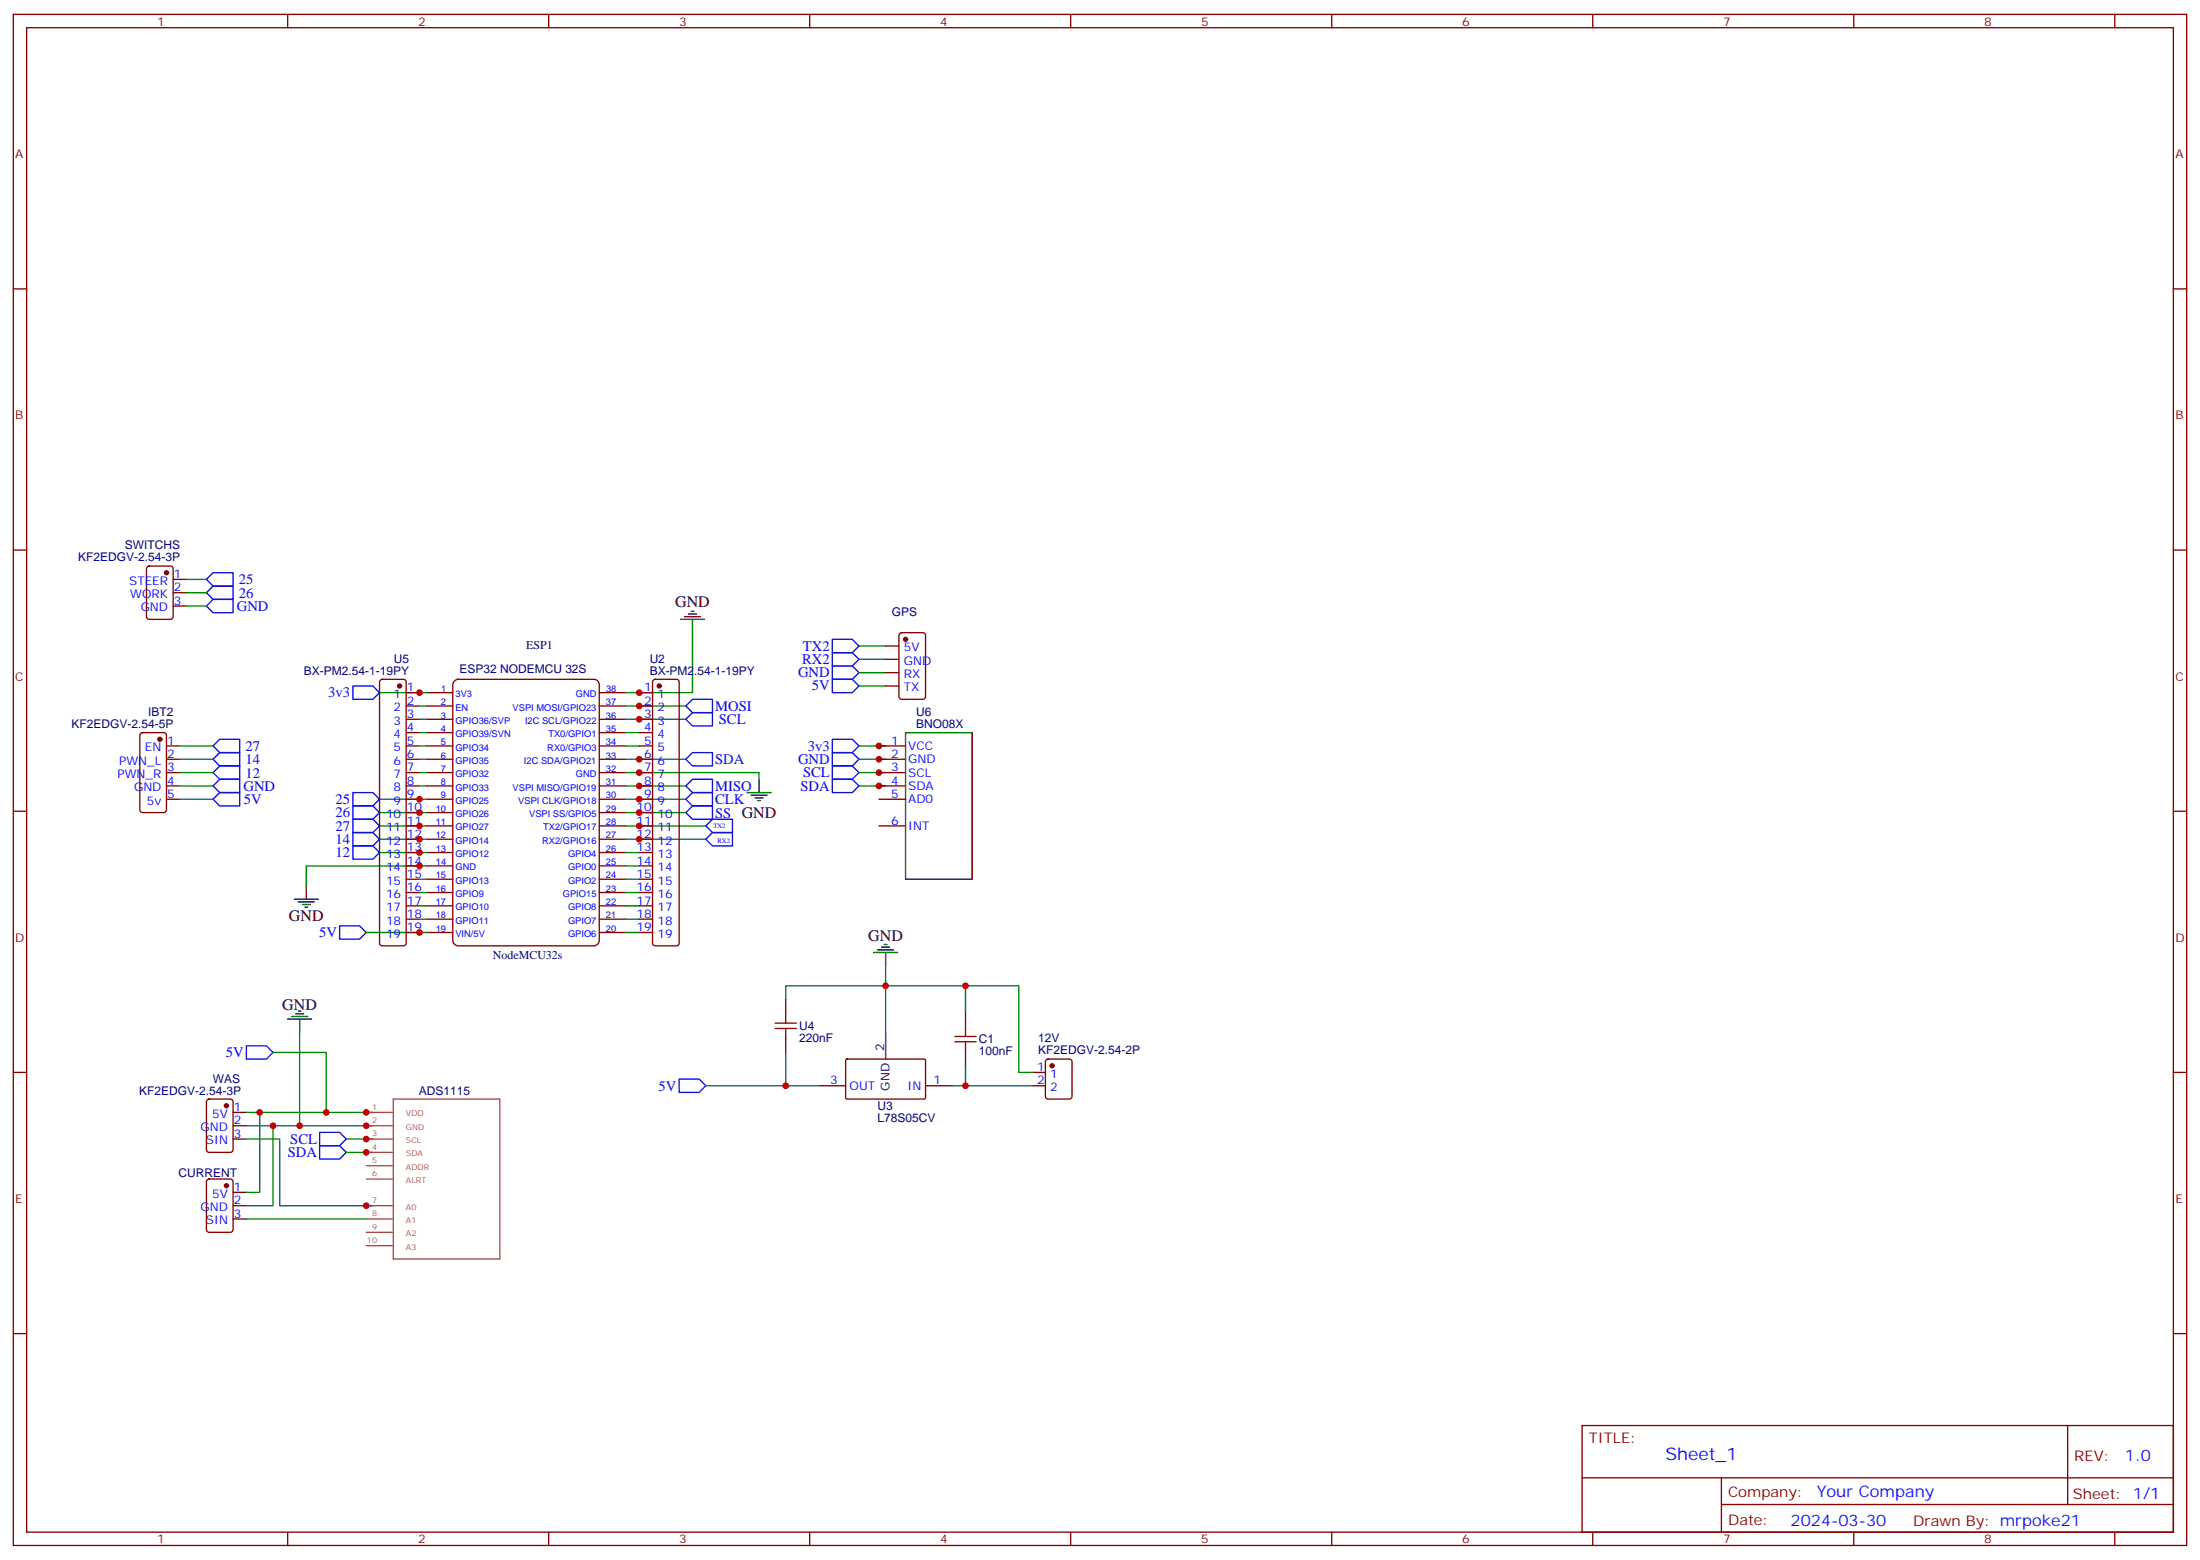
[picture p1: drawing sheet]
<svg xmlns="http://www.w3.org/2000/svg" width="583mm" height="413mm" viewBox="0 0 583 413" stroke-linecap="round" stroke-linejoin="round" font-family="sans-serif">
<g fill="none" stroke="#870000" stroke-width=".35">
<path d="M3.5 3.8h575.8v405.4h-575.8zM7.1 7.3h568.6v398.3h-568.6zM76.2 3.8v3.5M145.3 3.8v3.5M214.5 3.8v3.5M283.6 3.8v3.5M352.8 3.8v3.5M421.9 3.8v3.5M491.1 3.8v3.5M560.2 3.8v3.5M3.5 76.5h3.6M575.7 76.5h3.6"/>
<path d="M3.5 145.6h3.6M39 150.1l.5-.2h5.7a.71 .71 0 0 1 .7 .7l-.1 12.9-.6 .5h-5.7l-.5-.3-.2-.4v-12.7zM45.9 153.4h3.5M45.9 156.9h3.5M575.7 145.6h3.6M45.9 160.4h3.5M37.3 194.2l.4-.2h5.7a.71 .71 0 0 1 .7 .7l-.1 20-.6 .4h-5.7l-.5-.2-.2-.5v-19.7zM44.1 197.5h3.5M100.8 180.1l.4-.3h5.7a.71 .71 0 0 1 .7 .8v69.1l-.2 .5-.5 .2h-5.7l-.5-.2-.2-.5v-69.1zM107.6 186.9h3.5M107.6 190.4h3.5M107.6 194h3.5"/>
<path d="M107.6 197.5h3.5M107.6 183.4h3.5M112.9 186.9h7M112.9 190.4h7M112.9 194h7M112.9 197.5h7M112.9 183.4h7M158.7 186.9h7.1M158.7 190.4h7.1M158.7 194h7.1M158.7 197.5h7.1M158.7 183.4h7.1"/>
<path d="M169.3 186.9h3.6M169.3 190.4h3.6M169.3 194h3.6M169.3 197.5h3.6M169.3 183.4h3.6M173.1 180.1l.5-.3h5.6a.71 .71 0 0 1 .7 .8v69.1l-.2 .5-.5 .2h-5.6l-.5-.2-.2-.5v-69.1zM3.5 214.8h3.6M44.1 201h3.5M44.1 204.5h3.5M44.1 208.1h3.5M44.1 211.6h3.5M107.6 201h3.5"/>
<path d="M107.6 204.5h3.5M107.6 208.1h3.5M107.6 211.6h3.5M107.6 215.1h3.5M107.6 218.7h3.5M112.9 201h7M112.9 204.5h7M112.9 208.1h7M112.9 211.6h7M112.9 215.1h7M112.9 218.7h7M158.7 201h7.1"/>
<path d="M158.7 204.5h7.1M158.7 208.1h7.1M158.7 211.6h7.1M158.7 215.1h7.1M158.7 218.7h7.1M169.3 201h3.6M169.3 204.5h3.6M169.3 208.1h3.6M169.3 211.6h3.6M169.3 215.1h3.6M169.3 218.7h3.6M575.7 214.8h3.6"/>
<path d="M107.6 239.8h3.5M107.6 236.3h3.5M107.6 229.2h3.5M107.6 222.2h3.5M107.6 225.7h3.5M107.6 232.8h3.5M112.9 239.8h7M112.9 236.3h7M112.9 229.2h7M112.9 222.2h7M112.9 225.7h7M112.9 232.8h7"/>
<path d="M158.7 239.8h7.1M158.7 236.3h7.1M158.7 229.2h7.1M158.7 222.2h7.1M158.7 225.7h7.1M158.7 232.8h7.1M169.3 239.8h3.6M169.3 236.3h3.6M169.3 229.2h3.6M169.3 222.2h3.6M169.3 225.7h3.6M169.3 232.8h3.6"/>
<path d="M107.6 243.3h3.5M107.6 246.9h3.5M112.9 243.3h7M112.9 246.9h7M158.7 243.3h7.1M158.7 246.9h7.1M169.3 243.3h3.6M169.3 246.9h3.6M208.1 264.5v3.5M208.1 275.1v3.5M255.8 268v3.6M255.8 278.6v3.6"/>
<path d="M3.5 283.9h3.6M54.9 291.2l.5-.2h5.6a.71 .71 0 0 1 .7 .7v13l-.7 .4h-5.6l-.5-.3-.2-.4v-12.7zM61.7 294.5h3.6M61.7 298h3.6M217 287.4h7M224.1 280.6l.3-.2h20.6l.2 .3-.1 10.1-.3 .2-20.6-.1-.2-.3zM245.2 287.4h7M273.4 283.9h3.5M273.4 287.4h3.5M277.2 280.6l.4-.2h5.7a.71 .71 0 0 1 .7 .7l-.1 9.4-.6 .5h-5.7l-.5-.3-.2-.4v-9.2zM575.7 283.9h3.6M54.9 312.3l.5-.2h5.6a.71 .71 0 0 1 .7 .7v13l-.7 .4h-5.6l-.5-.2-.2-.5v-12.7z"/>
<path d="M61.7 301.6h3.6M61.7 315.7h3.6M61.7 319.2h3.6M61.7 322.7h3.6M3.5 353.1h3.6M575.7 353.1h3.6M419.1 377.4h156.6v28.2h-156.6zM547.7 377.4v20.9M419.1 391.2h156.5M456 398.3h119.6M456 391.2v14.2M76.2 405.6v3.6"/>
<path d="M145.3 405.6v3.6M214.5 405.6v3.6M283.6 405.6v3.6M352.8 405.6v3.6M421.9 405.6v3.6M491.1 405.6v3.6M560.2 405.6v3.6"/>
</g>
<path d="M120.3 180.4l1.1-.6h35.9a1.41 1.41 0 0 1 1.4 1.5v67.7a1.51 1.51 0 0 1-1.4 1.4h-35.9a1.51 1.51 0 0 1-1.5-1.4v-67.7z" fill="none" stroke="#800000" stroke-width=".35"/>
<g fill="none" stroke="#00f" stroke-width=".35">
<path d="M56.4 158.7h5.3v3.5h-5.3l-1.7-1.8zM56.4 155.2h5.3v3.5h-5.3l-1.7-1.8zM56.4 151.6h5.3v3.6h-5.3l-1.7-1.8zM220.5 179.8h5.3l1.7 1.8-1.7 1.8h-5.3zM220.5 176.3h5.3l1.7 1.8-1.7 1.7h-5.3zM220.5 169.3h5.3l1.7 1.7-1.7 1.8h-5.3zM220.5 172.8h5.3l1.7 1.8-1.7 1.7h-5.3zM58.2 199.2h5.3v3.6h-5.3l-1.8-1.8zM58.2 195.7h5.3v3.5h-5.3l-1.8-1.7zM93.5 181.6h5.3l1.7 1.8-1.7 1.7h-5.3zM181.7 186.9l1.7-1.8h5.3v3.6h-5.3zM183.4 188.7h5.3v3.5h-5.3l-1.7-1.8z"/>
<path d="M183.4 199.2h5.3v3.6h-5.3l-1.7-1.8zM220.5 195.7h5.3l1.7 1.8-1.7 1.7h-5.3zM220.5 199.2h5.3l1.7 1.8-1.7 1.8h-5.3zM58.2 209.8h5.3v3.6h-5.3l-1.8-1.8zM58.2 206.3h5.3v3.5h-5.3l-1.8-1.7zM58.2 202.8h5.3v3.5h-5.3l-1.8-1.8zM93.5 216.9h5.3l1.7 1.8-1.7 1.7h-5.3zM93.5 213.4h5.3l1.7 1.7-1.7 1.8h-5.3zM93.5 209.8h5.3l1.7 1.8-1.7 1.8h-5.3zM181.7 208.1l1.7-1.8h5.3v3.5h-5.3zM181.7 211.6l1.7-1.8h5.3v3.6h-5.3zM181.7 215.1l1.7-1.7h5.3v3.5h-5.3z"/>
<path d="M188.7 216.9h5.3v3.5h-5.3l-1.7-1.7zM220.5 202.8h5.3l1.7 1.7-1.7 1.8h-5.3zM220.5 206.3h5.3l1.7 1.8-1.7 1.7h-5.3zM93.5 220.4h5.3l1.7 1.8-1.7 1.7h-5.3zM93.5 223.9h5.3l1.7 1.8-1.7 1.8h-5.3zM188.7 220.4h5.3v3.5h-5.3l-1.7-1.7zM90 245.1h5.2l1.8 1.8-1.8 1.7h-5.2zM65.3 276.9h5.3l1.7 1.7-1.7 1.8h-5.3zM84.7 299.8h5.3l1.7 1.8-1.7 1.7h-5.3zM179.9 285.7h5.3l1.8 1.7-1.8 1.8h-5.3zM84.7 303.3h5.3l1.7 1.8-1.7 1.7h-5.3z"/>
</g>
<g fill="none" stroke="#008700" stroke-width=".35">
<path d="M49.4 153.4h5.3M49.4 156.9h5.3M49.4 160.4h5.3M183.4 167.5v15.9h-17.6M227.5 178.1h7.1M227.5 174.6h7.1M227.5 171h7.1M47.6 197.5h8.8M100.5 183.4h12.4M111.1 190.4h1.8M111.1 197.5h1.8M111.1 186.9h1.8"/>
<path d="M111.1 194h1.8M165.8 190.4h15.9M165.8 197.5h3.5M165.8 186.9h15.9M165.8 194h3.5M227.5 197.5h7.1M227.5 181.6h7.1M47.6 201h8.8M47.6 204.5h8.8M47.6 208.1h8.8M47.6 211.6h8.8M100.5 218.7h12.4"/>
<path d="M100.5 211.6h12.4M100.5 215.1h12.4M111.1 201h1.8M111.1 204.5h1.8M111.1 208.1h1.8M165.8 204.5h35.3v1.8M165.8 218.7h21.2M165.8 201h15.9M165.8 208.1h15.9M165.8 211.6h15.9M165.8 215.1h15.9M227.5 201h7.1"/>
<path d="M227.5 204.5h7.1M227.5 208.1h7.1M100.5 222.2h12.4M100.5 225.7h12.4M111.1 239.8h1.8M111.1 236.3h1.8M111.1 232.8h1.8M112.9 229.2h-31.8v5.3M165.8 222.2h21.2M165.8 225.7h3.5M165.8 239.8h3.5M165.8 236.3h3.5"/>
<path d="M165.8 232.8h3.5M165.8 229.2h3.5M97 246.9h15.9M111.1 243.3h1.8M165.8 246.9h3.5M165.8 243.3h3.5M234.6 255.7v17.6M72.3 278.6h14.1v15.9M79.4 273.3v24.7M208.1 264.5v-3.5h47.7v7M208.1 278.6v8.8M255.8 261h14.1v22.9h3.5"/>
<path d="M65.3 294.5h33.5M65.3 298h33.5M68.8 294.5v21.2h-3.5M72.3 298v21.2h-7M187 287.4h30M252.2 287.4h21.2M255.8 282.2v5.2M65.3 301.6h8.8v17.6h24.7M91.7 301.6h7.1M91.7 305.1h7.1M65.3 322.7h31.7"/>
</g>
<g fill="none" stroke="#000" stroke-width=".35">
<path d="M180.3 164h6.3M181.3 163.3h4.3M182.4 162.6h2.1M183.1 161.9h.7M183.4 164v3.5M197.9 209.8h6.4M199 210.5h4.2M200 211.2h2.1M200.7 211.9h.7M201.1 206.3v3.5M78 238.1h6.3M79 238.8h4.3"/>
<path d="M80.1 239.5h2.1M81.1 234.5v3.6M80.8 240.2h.7M231.4 252.2h6.4M232.5 251.5h4.2M233.5 250.8h2.2M234.2 250h.7M234.6 252.2v3.5M76.2 269.8h6.3M77.3 269.1h4.2M78.3 268.4h2.1M79 267.7h.7"/>
<path d="M79.4 269.8v3.5M234.6 273.3v7.1"/>
</g>
<g fill="#870000" stroke="#870000" stroke-width=".35">
<circle cx="42.3" cy="195.7" r=".53"/>
<circle cx="44.1" cy="151.6" r=".53"/>
<circle cx="278.7" cy="282.2" r=".53"/>
<circle cx="60" cy="292.7" r=".53"/>
<circle cx="174.6" cy="181.6" r=".53"/>
<circle cx="105.8" cy="181.6" r=".53"/>
<circle cx="60" cy="313.9" r=".53"/>
</g>
<path d="M205.3 270.9h5.7M205.3 272.3h5.7M208.1 268v2.9M208.1 272.3v2.8M252.9 274.4h5.7M252.9 275.8h5.7M255.8 271.6v2.8M255.8 275.8v2.8" fill="none" stroke="#a10000" stroke-width=".35"/>
<path d="M97 294.5h7M97 298h7M104.2 291h28.2v42.3h-28.2zM97 301.6h7M97 305.1h7M97 308.6h7M97 312.1h7M97 319.2h7M97 322.7h7M97 326.2h7M97 329.8h7" fill="none" stroke="#a64a4a" stroke-width=".35"/>
<g fill="#c00">
<circle cx="234.6" cy="261" r=".88"/>
<circle cx="255.8" cy="261" r=".88"/>
<circle cx="255.8" cy="287.4" r=".88"/>
<circle cx="208.1" cy="287.4" r=".88"/>
<circle cx="79.4" cy="298" r=".88"/>
<circle cx="86.4" cy="294.5" r=".88"/>
<circle cx="97" cy="298" r=".88"/>
<circle cx="97" cy="301.6" r=".88"/>
<circle cx="97" cy="305.1" r=".88"/>
<circle cx="97" cy="319.2" r=".88"/>
<circle cx="97" cy="294.5" r=".88"/>
<circle cx="232.8" cy="197.5" r=".88"/>
<circle cx="232.8" cy="201" r=".88"/>
<circle cx="232.8" cy="204.5" r=".88"/>
<circle cx="232.8" cy="208.1" r=".88"/>
<circle cx="169.3" cy="183.4" r=".88"/>
<circle cx="169.3" cy="186.9" r=".88"/>
<circle cx="169.3" cy="190.4" r=".88"/>
<circle cx="169.3" cy="201" r=".88"/>
<circle cx="169.3" cy="204.5" r=".88"/>
<circle cx="169.3" cy="208.1" r=".88"/>
<circle cx="169.3" cy="211.6" r=".88"/>
<circle cx="169.3" cy="215.1" r=".88"/>
<circle cx="169.3" cy="218.7" r=".88"/>
<circle cx="169.3" cy="222.2" r=".88"/>
<circle cx="111.1" cy="183.4" r=".88"/>
<circle cx="111.1" cy="211.6" r=".88"/>
<circle cx="111.1" cy="215.1" r=".88"/>
<circle cx="111.1" cy="218.7" r=".88"/>
<circle cx="111.1" cy="222.2" r=".88"/>
<circle cx="111.1" cy="225.7" r=".88"/>
<circle cx="111.1" cy="229.2" r=".88"/>
<circle cx="111.1" cy="246.9" r=".88"/>
<circle cx="68.8" cy="294.5" r=".88"/>
<circle cx="72.3" cy="298" r=".88"/>
</g>
<path d="M234.6 171h3.5M234.6 174.6h3.5M234.6 178.1h3.5M238.4 167.7l.4-.2h5.7a.71 .71 0 0 1 .7 .7l-.1 16.5-.6 .4h-5.7l-.5-.2-.2-.5v-16.2zM232.8 197.5h7.1M234.6 181.6h3.5M232.8 201h7.1M232.8 204.5h7.1M232.8 208.1h7.1M232.8 218.7h7.1M232.8 211.6h7.1" fill="none" stroke="#870000" stroke-width=".35"/>
<circle cx="239.9" cy="169.3" r=".53" fill="#870000" stroke="#870000" stroke-width=".35"/>
<path d="M239.9 194h17.6v38.8h-17.6z" fill="none" stroke="#000" stroke-width=".35"/>
<text font-size="4.6" fill="#00f" x="441.2" y="386.4">Sheet_1</text>
<g font-size="4.2">
<text x="178.9" y="160.8">GND</text>
<text x="76.6" y="243.7">GND</text>
<text x="230" y="249">GND</text>
<text x="74.8" y="267.3">GND</text>
</g>
<g font-size="4.2" fill="#00f">
<text x="562.9" y="386.7">1.0</text>
<text x="481.3" y="396.2">Your Company</text>
<text x="474.4" y="404">2024-03-30</text>
</g>
<g font-size="3.9" fill="#00f">
<text x="63.3" y="154.7">25</text>
<text x="62.7" y="161.7">GND</text>
<text x="63.3" y="158.2">26</text>
<text x="212.7" y="172.3">TX2</text>
<text x="211.4" y="179.4">GND</text>
<text x="212.5" y="175.8">RX2</text>
<text x="87" y="184.6">3v3</text>
<text x="215" y="182.8">5V</text>
<text x="189.4" y="188.3">MOSI</text>
<text x="190.4" y="191.7">SCL</text>
<text x="65" y="202.3">14</text>
<text x="65" y="198.8">27</text>
<text x="189.4" y="202.2">SDA</text>
<text x="211.4" y="202.3">GND</text>
<text x="214" y="198.8">3v3</text>
<text x="64.5" y="209.3">GND</text>
<text x="65" y="205.8">12</text>
<text x="189.4" y="209.4">MISO</text>
<text x="212.1" y="209.3">SDA</text>
<text x="212.7" y="205.7">SCL</text>
<text x="64.6" y="212.8">5V</text>
<text x="88.9" y="212.8">25</text>
<text x="189.4" y="213">CLK</text>
<text x="88.9" y="219.9">27</text>
<text x="88.9" y="216.4">26</text>
<text x="189.4" y="216.5">SS GND</text>
<text x="88.9" y="223.4">14</text>
<text x="88.9" y="227">12</text>
<text x="84.5" y="248.1">5V</text>
<text x="59.8" y="279.8">5V</text>
<text x="174.5" y="288.7">5V</text>
<text x="76.9" y="302.8">SCL</text>
<text x="76.2" y="306.3">SDA</text>
</g>
<g font-size="3.9" fill="#800">
<text x="420.9" y="382">TITLE:</text>
<text x="549.5" y="386.7">REV:</text>
<text x="457.8" y="396.2">Company:</text>
<text x="549.1" y="396.8">Sheet: 1/1</text>
<text x="457.8" y="403.9">Date:</text>
<text x="506.8" y="403.9">Drawn By: mrpoke21</text>
</g>
<g font-size="3.2" fill="#800">
<text x="41.6" y="6.8">1</text>
<text x="110.8" y="6.8">2</text>
<text x="179.9" y="6.8">3</text>
<text x="249.1" y="6.8">4</text>
<text x="318.2" y="6.8">5</text>
<text x="387.3" y="6.8">6</text>
<text x="456.5" y="6.8">7</text>
<text x="525.6" y="6.8">8</text>
<text x="4.1" y="41.9">A</text>
<text x="576.3" y="41.9">A</text>
<text x="4.1" y="111.1">B</text>
<text x="576.3" y="111.1">B</text>
<text x="4.1" y="180.2">C</text>
<text x="576.3" y="180.2">C</text>
<text x="4.1" y="249.3">D</text>
<text x="576.3" y="249.3">D</text>
<text x="4.1" y="318.5">E</text>
<text x="576.3" y="318.5">E</text>
<text x="41.6" y="408.6">1</text>
<text x="110.8" y="408.6">2</text>
<text x="179.9" y="408.6">3</text>
<text x="249.1" y="408.6">4</text>
<text x="318.2" y="408.6">5</text>
<text x="387.3" y="408.6">6</text>
<text x="456.5" y="408.6">7</text>
<text x="525.6" y="408.6">8</text>
</g>
<g font-size="3.2" fill="#000080">
<text x="20.7" y="148.6">KF2EDGV-2.54-3P</text>
<text x="33.1" y="145.5">SWITCHS</text>
<text x="236.2" y="163.1">GPS</text>
<text x="139.3" y="171.7">ESP1</text>
<text x="80.5" y="178.6">BX-PM2.54-1-19PY</text>
<text x="104.3" y="175.4">U5</text>
<text x="121.7" y="178.1">ESP32 NODEMCU 32S</text>
<text x="172.1" y="178.6">BX-PM2.54-1-19PY</text>
<text x="172.1" y="175.4">U2</text>
<text x="39.3" y="189.7">IBT2</text>
<text x="242.7" y="189.5">U6</text>
<text x="19" y="192.8">KF2EDGV-2.54-5P</text>
<text x="242.7" y="192.7">BNO08X</text>
<text x="130.5" y="253.9">NodeMCU32s</text>
<text x="211.7" y="275.9">220nF</text>
<text x="211.7" y="272.7">U4</text>
<text x="275" y="276">12V</text>
<text x="259.3" y="279.4">100nF</text>
<text x="259.3" y="276.2">C1</text>
<text x="275" y="279.2">KF2EDGV-2.54-2P</text>
<text x="56.4" y="286.6">WAS</text>
<text x="36.9" y="289.8">KF2EDGV-2.54-3P</text>
<text x="111" y="289.9">ADS1115</text>
<text x="232.5" y="294">U3</text>
<text x="232.5" y="297.1">L78S05CV</text>
<text x="47.3" y="311.5">CURRENT</text>
</g>
<g font-size="3.2" fill="#00f">
<text x="34.2" y="154.8">STEER</text>
<text x="46" y="153">1</text>
<text x="34.5" y="158.3">WORK</text>
<text x="37.3" y="161.9">GND</text>
<text x="46" y="156.6">2</text>
<text x="46" y="160.1">3</text>
<text x="239.4" y="172.4">5V</text>
<text x="239.4" y="176">GND</text>
<text x="239.4" y="179.5">RX</text>
<text x="104.3" y="184.8">1</text>
<text x="107.8" y="183">1</text>
<text x="170.7" y="183">1</text>
<text x="174.2" y="184.8">1</text>
<text x="239.4" y="183">TX</text>
<text x="104.3" y="188.3">2</text>
<text x="104.3" y="191.8">3</text>
<text x="107.8" y="186.5">2</text>
<text x="107.8" y="190.1">3</text>
<text x="170.7" y="186.5">2</text>
<text x="170.7" y="190.1">3</text>
<text x="174.2" y="188.3">2</text>
<text x="174.2" y="191.8">3</text>
<text x="44.3" y="197.1">1</text>
<text x="104.3" y="195.4">4</text>
<text x="107.8" y="193.6">4</text>
<text x="107.8" y="197.1">5</text>
<text x="170.7" y="193.6">4</text>
<text x="170.7" y="197.1">5</text>
<text x="174.2" y="195.4">4</text>
<text x="236.1" y="197.1">1</text>
<text x="31.6" y="202.4">PWN_L</text>
<text x="38.4" y="198.9">EN</text>
<text x="44.3" y="200.7">2</text>
<text x="104.3" y="198.9">5</text>
<text x="104.3" y="202.4">6</text>
<text x="107.8" y="200.7">6</text>
<text x="170.7" y="200.7">6</text>
<text x="174.2" y="198.9">5</text>
<text x="174.2" y="202.4">6</text>
<text x="236.1" y="200.7">2</text>
<text x="240.6" y="198.5">VCC</text>
<text x="240.6" y="202.1">GND</text>
<text x="31.1" y="206">PWN_R</text>
<text x="35.5" y="209.5">GND</text>
<text x="44.3" y="204.2">3</text>
<text x="44.3" y="207.7">4</text>
<text x="104.3" y="206">7</text>
<text x="104.3" y="209.5">8</text>
<text x="107.8" y="204.2">7</text>
<text x="107.8" y="207.7">8</text>
<text x="170.7" y="204.2">7</text>
<text x="170.7" y="207.7">8</text>
<text x="174.2" y="206">7</text>
<text x="174.2" y="209.5">8</text>
<text x="236.1" y="204.2">3</text>
<text x="236.1" y="207.7">4</text>
<text x="240.6" y="205.6">SCL</text>
<text x="240.6" y="209.1">SDA</text>
<text x="38.9" y="213">5v</text>
<text x="44.3" y="211.2">5</text>
<text x="104.3" y="213">9</text>
<text x="107.8" y="211.2">9</text>
<text x="107.8" y="214.8">10</text>
<text x="168.7" y="214.8">10</text>
<text x="170.7" y="211.2">9</text>
<text x="174.2" y="213">9</text>
<text x="236.1" y="211.2">5</text>
<text x="240.6" y="212.7">AD0</text>
<text x="102.3" y="216.5">10</text>
<text x="102.3" y="220.1">11</text>
<text x="107.8" y="218.3">11</text>
<text x="107.8" y="221.8">12</text>
<text x="168.7" y="218.3">11</text>
<text x="168.7" y="221.8">12</text>
<text x="174.2" y="216.5">10</text>
<text x="174.2" y="220.1">11</text>
<text x="236.1" y="218.3">6</text>
<text x="240.6" y="219.7">INT</text>
<text x="102.3" y="223.6">12</text>
<text x="102.3" y="227.1">13</text>
<text x="107.8" y="225.4">13</text>
<text x="168.7" y="225.4">13</text>
<text x="174.2" y="223.6">12</text>
<text x="174.2" y="227.1">13</text>
<text x="102.3" y="230.6">14</text>
<text x="107.8" y="228.9">14</text>
<text x="107.8" y="232.4">15</text>
<text x="168.7" y="228.9">14</text>
<text x="168.7" y="232.4">15</text>
<text x="174.2" y="230.6">14</text>
<text x="102.3" y="234.2">15</text>
<text x="102.3" y="237.7">16</text>
<text x="107.8" y="235.9">16</text>
<text x="107.8" y="239.5">17</text>
<text x="168.7" y="235.9">16</text>
<text x="168.7" y="239.5">17</text>
<text x="174.2" y="234.2">15</text>
<text x="174.2" y="237.7">16</text>
<text x="102.3" y="241.2">17</text>
<text x="102.3" y="244.8">18</text>
<text x="107.8" y="243">18</text>
<text x="168.7" y="243">18</text>
<text x="174.2" y="241.2">17</text>
<text x="174.2" y="244.8">18</text>
<text x="102.3" y="248.3">19</text>
<text x="107.8" y="246.5">19</text>
<text x="168.7" y="246.5">19</text>
<text x="174.2" y="248.3">19</text>
<text x="219.9" y="287.1">3</text>
<text x="247.3" y="287.1">1</text>
<text x="274.7" y="283.6">1</text>
<text x="274.7" y="287.1">2</text>
<text x="278.2" y="285.3">1</text>
<text x="225.1" y="288.5">OUT</text>
<text x="240.4" y="288.5">IN</text>
<text x="278.2" y="288.9">2</text>
<text x="53.1" y="299.4">GND</text>
<text x="56.2" y="295.9">5V</text>
<text x="61.9" y="294.1">1</text>
<text x="61.9" y="297.7">2</text>
<text x="54.6" y="303">SIN</text>
<text x="61.9" y="301.2">3</text>
<text x="56.2" y="317.1">5V</text>
<text x="61.9" y="315.3">1</text>
<text x="53.1" y="320.6">GND</text>
<text x="61.9" y="318.8">2</text>
<text x="61.9" y="322.4">3</text>
<text x="54.6" y="324.1">SIN</text>
</g>
<g font-size="3.2">
<text x="234.2" y="278.3" transform="rotate(-90 234.2 278.3)">2</text>
<text x="235.7" y="288.7" transform="rotate(-90 235.7 288.7)">GND</text>
</g>
<g font-size="2.5" fill="#00f">
<text x="116.8" y="183.2">1</text>
<text x="120.7" y="184.6">3V3</text>
<text x="152.6" y="184.6">GND</text>
<text x="160.5" y="183.2">38</text>
<text x="116.8" y="186.7">2</text>
<text x="116.8" y="190.2">3</text>
<text x="120.6" y="188.1">EN</text>
<text x="120.6" y="191.6">GPIO36/SVP</text>
<text x="135.8" y="188.1">VSPI MOSI/GPIO23</text>
<text x="139.1" y="191.6">I2C SCL/GPIO22</text>
<text x="160.5" y="190.2">36</text>
<text x="160.5" y="186.7">37</text>
<text x="116.8" y="193.8">4</text>
<text x="116.8" y="197.3">5</text>
<text x="120.6" y="195.2">GPIO39/SVN</text>
<text x="145.3" y="195.2">TX0/GPIO1</text>
<text x="160.5" y="197.3">34</text>
<text x="160.5" y="193.8">35</text>
<text x="116.8" y="200.8">6</text>
<text x="120.6" y="198.7">GPIO34</text>
<text x="120.6" y="202.2">GPIO35</text>
<text x="138.8" y="202.2">I2C SDA/GPIO21</text>
<text x="145" y="198.7">RX0/GPIO3</text>
<text x="160.5" y="200.8">33</text>
<text x="116.8" y="204.3">7</text>
<text x="116.8" y="207.9">8</text>
<text x="120.6" y="205.8">GPIO32</text>
<text x="120.6" y="209.3">GPIO33</text>
<text x="135.8" y="209.3">VSPI MISO/GPIO19</text>
<text x="152.5" y="205.8">GND</text>
<text x="160.5" y="204.3">32</text>
<text x="160.5" y="207.9">31</text>
<text x="115.4" y="214.9">10</text>
<text x="116.8" y="211.4">9</text>
<text x="120.6" y="212.8">GPIO25</text>
<text x="137.3" y="212.8">VSPI CLK/GPIO18</text>
<text x="160.5" y="214.9">29</text>
<text x="160.5" y="211.4">30</text>
<text x="115.4" y="218.5">11</text>
<text x="115.4" y="222">12</text>
<text x="120.6" y="216.3">GPIO26</text>
<text x="120.6" y="219.9">GPIO27</text>
<text x="140.2" y="216.3">VSPI SS/GPIO5</text>
<text x="143.9" y="219.9">TX2/GPIO17</text>
<text x="160.5" y="222">27</text>
<text x="160.5" y="218.5">28</text>
<text x="115.4" y="225.5">13</text>
<text x="120.6" y="223.4">GPIO14</text>
<text x="120.6" y="226.9">GPIO12</text>
<text x="143.6" y="223.4">RX2/GPIO16</text>
<text x="150.5" y="226.9">GPIO4</text>
<text x="160.5" y="225.5">26</text>
<text x="115.4" y="232.6">15</text>
<text x="115.5" y="229">14</text>
<text x="120.6" y="234">GPIO13</text>
<text x="120.7" y="230.4">GND</text>
<text x="150.5" y="234">GPIO2</text>
<text x="150.5" y="230.4">GPIO0</text>
<text x="160.5" y="232.6">24</text>
<text x="160.5" y="229">25</text>
<text x="115.4" y="239.6">17</text>
<text x="115.4" y="236.1">16</text>
<text x="120.6" y="237.5">GPIO9</text>
<text x="149.1" y="237.5">GPIO15</text>
<text x="160.5" y="239.6">22</text>
<text x="160.5" y="236.1">23</text>
<text x="115.4" y="243.1">18</text>
<text x="120.6" y="244.6">GPIO11</text>
<text x="120.6" y="241">GPIO10</text>
<text x="150.5" y="241">GPIO8</text>
<text x="150.5" y="244.6">GPIO7</text>
<text x="160.5" y="243.1">21</text>
<text x="115.4" y="246.7">19</text>
<text x="120.6" y="248.1">VIN/5V</text>
<text x="150.5" y="248.1">GPIO6</text>
<text x="160.5" y="246.7">20</text>
</g>
<g font-size="2.1" fill="#a54b4b">
<text x="98.6" y="293.8">1</text>
<text x="98.6" y="297.3">2</text>
<text x="107.5" y="295.5">VDD</text>
<text x="107.5" y="299.1">GND</text>
<text x="98.6" y="300.9">3</text>
<text x="98.6" y="304.4">4</text>
<text x="107.5" y="302.6">SCL</text>
<text x="98.6" y="307.9">5</text>
<text x="98.6" y="311.4">6</text>
<text x="107.5" y="306.1">SDA</text>
<text x="107.5" y="309.7">ADDR</text>
<text x="107.5" y="313.2">ALRT</text>
<text x="98.6" y="318.5">7</text>
<text x="98.6" y="322">8</text>
<text x="107.5" y="320.2">A0</text>
<text x="107.5" y="323.8">A1</text>
<text x="97.2" y="329.1">10</text>
<text x="98.6" y="325.6">9</text>
<text x="107.5" y="327.3">A2</text>
<text x="107.5" y="330.8">A3</text>
</g>
<g font-size="1.8" fill="#00f">
<text x="189" y="219.3">TX2</text>
<text x="190.1" y="223.2">RX2</text>
</g>
</svg>
